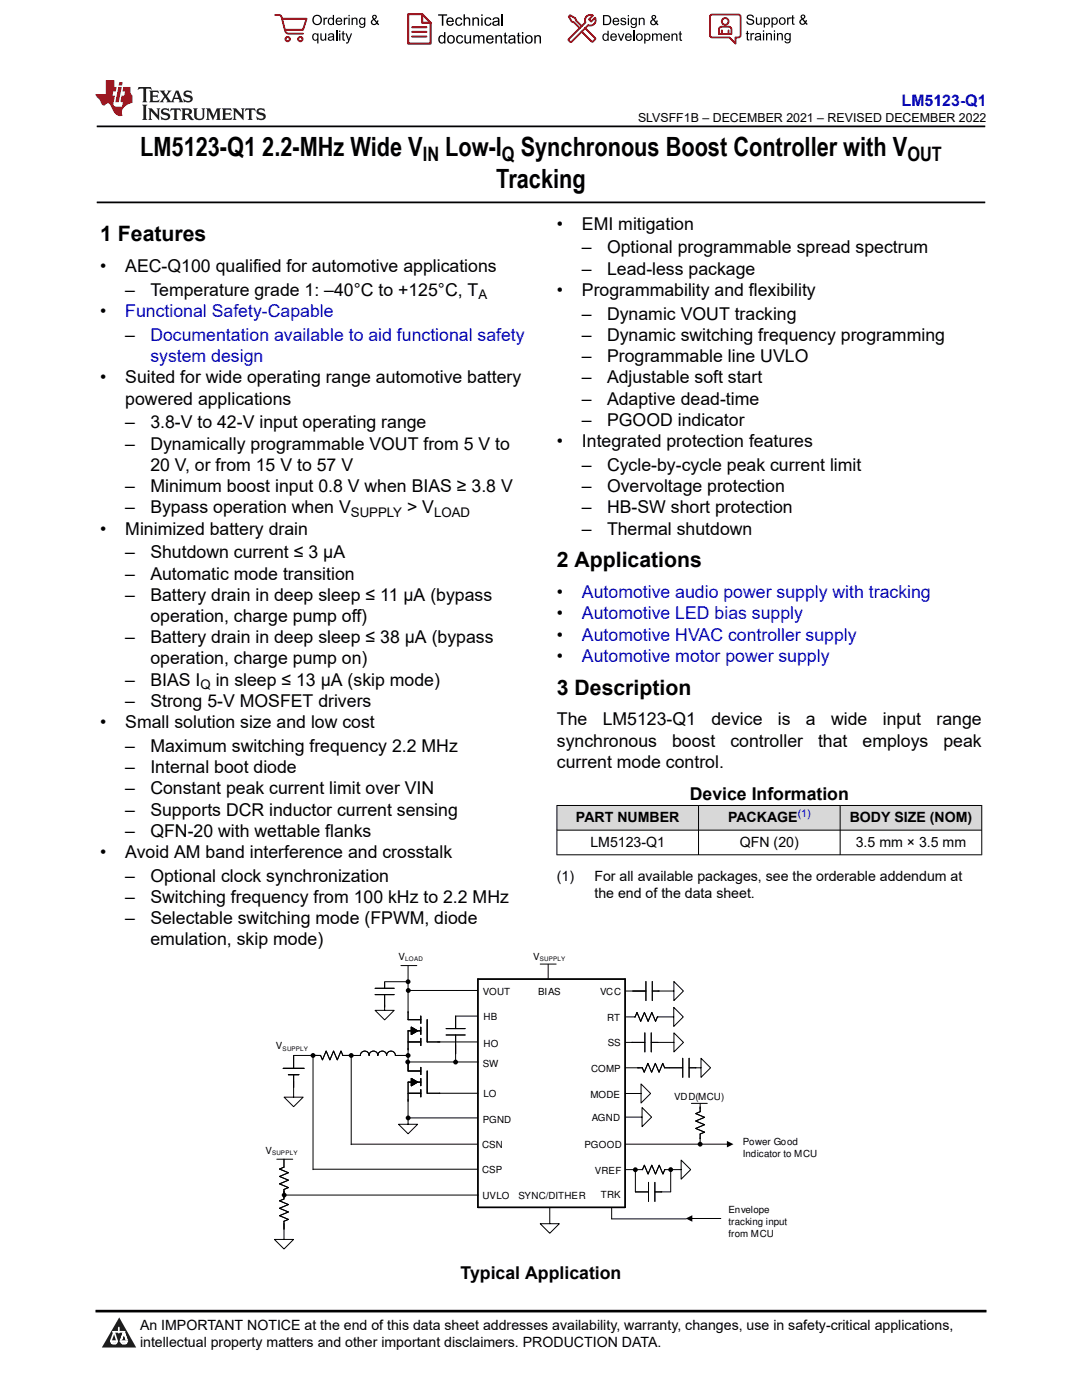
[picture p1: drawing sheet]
<svg xmlns="http://www.w3.org/2000/svg" width="216mm" height="279mm" viewBox="0 0 216 279" stroke-linecap="round" stroke-linejoin="round" font-family="sans-serif">
<path d="M19.3 25.2h177.3M19.3 40.4h177.3" fill="none" stroke="#000" stroke-width=".35"/>
<g fill="#d8d8d8">
<path d="M111.1 160.8h84.8v4.9h-84.8z" fill-rule="evenodd"/>
<path d="M111.2 160.8h28.1v4.8h-28.1z" fill-rule="evenodd"/>
<path d="M139.4 160.8h28.2v4.8h-28.2z" fill-rule="evenodd"/>
<path d="M167.7 160.8h28.1v4.8h-28.1z" fill-rule="evenodd"/>
</g>
<g fill="none" stroke="#000" stroke-width=".2">
<path d="M111.1 160.8h84.9M111.1 165.7h84.9M111.1 170.6h84.9M111.1 160.7v10M139.4 160.7v10M167.6 160.7v10M195.9 160.7v10M74.8 198.5h3.9M74.8 197.2h3.9M76.7 196v1.2M76.7 198.5v3.1M76.8 195.9h4.6"/>
<path d="M80 192.7h3.2M81.4 192.8v10.7h2.6M81.5 197.7h13.8M107.8 192.4h3.2M109.4 192.5v2.7M124.8 197.8h4.1M128.9 195.9v3.8M130.2 197.8h4.3M130.2 195.9v3.8M134.5 195.9l1.9 1.9-1.9 1.9zM56.5 213.2h4.2M56.7 219h3.8l-1.9 1.9z"/>
<path d="M57.5 214.5h2.1M58.6 215.8v3.2M58.6 214.5v2.5M62.5 210.6v22.8M70.1 210.6v17.8M74.8 201.6h3.9l-2 1.9zM81.4 211.9h14M81.4 207.9h2.6M81.4 210.6h-2.5a.87 .87 0 0 0-.9-.8 .87 .87 0 0 0-.9 .8 .87 .87 0 0 0-.8-.8 .87 .87 0 0 0-.9 .8 .87 .87 0 0 0-.9-.8 .87 .87 0 0 0-.8 .8 .87 .87 0 0 0-.9-.8 .87 .87 0 0 0-.9 .8h-3.5l-.4-.9-.7 1.8-.7-1.8-.8 1.8-.7-1.8-.8 1.8-.3-.9h-5.4v2.6M81.4 218.2h2.6M82.1 205l1.2 .7-1.2 .8zM82.1 215.2l1.2 .8-1.2 .7z"/>
<path d="M84 205.7h-2.6v8h2.6M84 202.8v1.4M84 205v1.4M84 207.2v1.5M84 216h-2.6v8.4M84 213v1.5M84 215.2v1.5M84 217.5v1.4M85.2 203.5v4.4h10.2M85.2 213.7v4.5h10.2M89 206.6h3.8M89 205.3h3.8"/>
<path d="M90.9 208.5v3.5M90.9 206.6v3.7M95.4 202.8h-4.5v2.5M124.7 218.2h3.2M124.9 208h3.8M125 202.9h1.7l.4-.8 .7 1.7 .8-1.7 .7 1.7 .8-1.7 .7 1.7 .4-.9h3.2M127.9 216.3l1.9 1.9-1.9 1.9zM128.7 206.1v3.8M129.9 206.1v3.8M129.9 208h4.6M134.4 201l1.9 1.9-1.9 1.9zM134.5 206.1l1.9 1.9-1.9 1.9z"/>
<path d="M136.2 213.1h-3.6l-.4-.9-.7 1.8-.7-1.8-.8 1.8-.7-1.8-.8 1.8-.3-.9h-3.3M136.2 211.2v3.8M137.5 213.1h2.4M137.5 211.2v3.8M139.9 211.2l1.9 1.9-1.9 1.9zM55.2 231.3h3.2M56.7 231.3v1.6l-.9 .4 1.8 .7-1.8 .8 1.8 .7-1.8 .8 1.8 .7-.9 .4v1.9l-.9 .4 1.8 .7-1.8 .7 1.8 .8-1.8 .7 1.8 .8-.9 .3v3.7M56.7 238.5h38.7M62.5 233.3h32.9M70.1 228.3h25.3M79.5 224.4h3.8l-1.9 1.9zM81.4 223.1h14"/>
<path d="M124.8 228.3h20.4M124.9 233.4h3.3l.4-.9 .7 1.8 .8-1.8 .7 1.8 .7-1.8 .8 1.8 .3-.9h3.3M124.9 222.9h3.2M126.8 233.4v4.5h2.6M128.1 221l1.9 1.9-1.9 2zM129.4 236v3.8M130.7 236v3.8M133.8 233.4v4.5h-3.1M135.9 231.5l1.9 1.9-1.9 1.9zM138 220.2h3.1M139.7 220.2v1.7l-.9 .3 1.8 .8-1.8 .7 1.8 .8-1.8 .7 1.8 .7-.9 .4v2M54.8 247.4h3.8l-1.9 1.9z"/>
<path d="M107.8 244.2h3.8l-1.9 1.9zM109.7 241v3.2M122 241v2.3h14.9M138 243.2h5.8"/>
</g>
<g fill="#000">
<path d="M82.1 205l1.2 .7-1.2 .8zM82.1 215.2l1.2 .8-1.2 .7zM145 227.7l1.3 .6-1.3 .7zM136.9 243.2l1.2-.7v1.3z"/>
<circle cx="81.4" cy="195.9" r=".49"/>
<circle cx="81.5" cy="197.7" r=".49"/>
<circle cx="62.5" cy="210.6" r=".49"/>
<circle cx="70.1" cy="210.6" r=".49"/>
<circle cx="81.4" cy="211.9" r=".49"/>
<circle cx="81.4" cy="210.6" r=".49"/>
<circle cx="90.9" cy="212" r=".49"/>
<circle cx="56.7" cy="238.5" r=".49"/>
<circle cx="81.4" cy="223.1" r=".49"/>
<circle cx="126.8" cy="233.4" r=".49"/>
<circle cx="133.8" cy="233.4" r=".49"/>
<circle cx="139.7" cy="228.3" r=".49"/>
</g>
<path d="M95.4 195.4h29.3v45.6h-29.3z" fill="none" stroke="#000" stroke-width=".28"/>
<path d="M0 0h215.9v23.8h-215.9z" fill-rule="evenodd" fill="#fff"/>
<path d="M27.7 17.4l-.2 .6 .5-.3h.6v.1v2.2l-.2 .4h1l-.2-.4v-2.2v-.1h.5l.5 .3-.1-.6zM29.8 18.1l.2 .4v1.5l-.2 .4h1.9l.1-.6a1.08 1.08 0 0 1-1.3 .2v-.7h.6l.4 .2v-.6l-.4 .2h-.6v-.6l.2-.1a1 1 0 0 1 1 .2l-.1-.5zM31.8 18.1l1 1.1-1 1.2h.9l-.2-.2 .4-.7 .5 .7-.2 .2h1.6l-.2-.2 .1-.4h1l.1 .4-.1 .2h.9l-.2-.3-.8-2h-.5l-1 2.2-.8-1.1 .9-1.1h-.8l.2 .2-.5 .7-.3-.7 .1-.2zM35.2 18.5l.4 1h-.8zM36.8 18.2a.65 .65 0 0 0-.2 .7 .65 .65 0 0 0 .6 .5l.7 .2 .1 .2a.79 .79 0 0 1-.7 .4 .79 .79 0 0 1-.7-.5l.1 .7 .2-.1a.93 .93 0 0 0 1.1 .1 .93 .93 0 0 0 .4-1 1.46 1.46 0 0 0-1.2-.6l-.1-.3a1.09 1.09 0 0 1 1.2 .2l-.2-.6-.1 .1-.6-.2zM28.4 20.9l.2 .4v2.3l-.2 .3h1l-.2-.3v-2.3l.2-.4zM29.6 21.6l.2 .4v1.6l-.2 .3h.8l-.3-.3v-1.4l1.7 1.8v-2l.2-.4h-.8l.2 .2 .1 1.1-1.2-1.3zM32.3 21.8a.65 .65 0 0 0-.2 .7 .65 .65 0 0 0 .7 .4l.6 .2 .1 .2a.79 .79 0 0 1-.7 .4 .79 .79 0 0 1-.7-.5l.1 .7 .2-.1a.93 .93 0 0 0 1.1 .1 .93 .93 0 0 0 .4-.9 1.46 1.46 0 0 0-1.2-.6l-.1-.4a1.09 1.09 0 0 1 1.2 .2l-.2-.6-.1 .1-.6-.1zM34.1 21.6l-.1 .7a.63 .63 0 0 1 .7-.4l.1 1.7-.3 .3h1l-.2-.3v-1.7a.66 .66 0 0 1 .8 .4l-.1-.7zM36.2 21.6l.2 .4v1.6l-.2 .3h.9l-.2-.2v-.7h.5l.1 .2a.79 .79 0 0 0 1.2 .6l-1-.9a.61 .61 0 0 0 .6-.6 .61 .61 0 0 0-.5-.6zM36.9 21.9h.2a.47 .47 0 0 1 .5 .1 .47 .47 0 0 1 .1 .5l-.2 .2h-.6zM38.5 21.6l.2 .2a2.27 2.27 0 0 0 .4 2 1.04 1.04 0 0 0 1.7-.7v-1.3l.2-.2h-.8l.2 .4v1.1a.6 .6 0 0 1-.6 .6 .6 .6 0 0 1-.6-.6v-1.1l.3-.4zM41.1 21.6l.2 .4v1.6l-.2 .3h.7l-.2-.3v-1.5l.9 1.9 .8-1.9v1.5l-.2 .3h1l-.3-.3v-1.6l.3-.4h-.8l-.7 1.5-.7-1.5zM44.3 21.6l.2 .4v1.6l-.2 .3h1.9l.1-.5a1.09 1.09 0 0 1-1.3 .1v-.6h.6l.4 .1v-.6l-.4 .2h-.6v-.6l.2-.1a1.01 1.01 0 0 1 1 .3l-.1-.6zM46.4 21.6l.3 .4v1.6l-.3 .3h.8l-.2-.3v-1.4l1.6 1.8v-2l.2-.4h-.7l.2 .2v1.1l-1.2-1.3zM49 21.6l-.1 .7a.63 .63 0 0 1 .8-.4v1.7l-.3 .3h1l-.2-.3v-1.7a.66 .66 0 0 1 .8 .4l-.1-.7zM51.4 21.8a.65 .65 0 0 0-.2 .7 .65 .65 0 0 0 .6 .4l.6 .2 .2 .2a.79 .79 0 0 1-.8 .4 .79 .79 0 0 1-.6-.5l.1 .7 .2-.1a.93 .93 0 0 0 1 .1 .93 .93 0 0 0 .5-.9 1.46 1.46 0 0 0-1.3-.6l-.1-.4a1.09 1.09 0 0 1 1.3 .2l-.2-.6-.2 .1-.5-.1z" fill="#231f20"/>
<path d="M21.1 16v2.8h-2.1l.1 .3 .9 1a.95 .95 0 0 0 .9 .9 .59 .59 0 0 1 .6-.4 .59 .59 0 0 1 .5 .4l.4 .8a1.59 1.59 0 0 0 2.1 1.3 1.61 1.61 0 0 1 1-2.2l1-.4-.1-1.5a1.59 1.59 0 0 1-.4-1.6h-1.4l-.2 .9h.5l-.1 .8h-.5l-.2 1v.2l.4 .1-.2 .9h-.6a.73 .73 0 0 1-1.1-.7l.3-1.5h-.5l.2-.8h.5l.2-.9h-.5v-1.4zM23.6 17.4l-.6 3h.7l.6-3zM23.8 16.4l-.1 .7h.7l.1-.7z" fill="#ed1c24"/>
<g fill="#000">
<path d="M62.3 4a1 1 0 0 1 2 0 1 1 0 0 1-2 0zM62.8 3.4a.78 .78 0 0 0-.1 1.1 .78 .78 0 0 0 1.1 .1 .78 .78 0 0 0 .1-1.1 .78 .78 0 0 0-1.1-.1z" fill-rule="evenodd"/>
<path d="M62.5 6.8l.4-.2 .4 .3v-.2h.2v2h-.2v-.7a.68 .68 0 0 1-.9-.1 .68 .68 0 0 1 0-.9zM62.6 7a.51 .51 0 0 0-.1 .6 .51 .51 0 0 0 .7 .2 .51 .51 0 0 0 .1-.7 .51 .51 0 0 0-.7-.1z" fill-rule="evenodd"/>
<path d="M64.5 3.5h.3v.3l.1-.3h.3l.1 .1-.1 .2a.32 .32 0 0 0-.3 0 .32 .32 0 0 0-.1 .4v.8h-.3z" fill-rule="evenodd"/>
<path d="M63.9 6.7h.3v.8a.36 .36 0 0 0 .3 .4 .36 .36 0 0 0 .4-.5v-.7h.2v1.4h-.2v-.2a.51 .51 0 0 1-.6 .2 .51 .51 0 0 1-.4-.5z" fill-rule="evenodd"/>
<path d="M65.6 3.7l.4-.2 .4 .2v-.7h.3v2h-.3v-.2a.7 .7 0 0 1-1-.1 .7 .7 0 0 1 .2-1zM65.8 3.8a.51 .51 0 0 0-.1 .7 .51 .51 0 0 0 .6 .2 .51 .51 0 0 0 .1-.7 .51 .51 0 0 0-.6-.2z" fill-rule="evenodd"/>
<path d="M65.6 6.8a.66 .66 0 0 1 .8-.1 .66 .66 0 0 1 .3 .8v.6h-.2l-.1-.2a.52 .52 0 0 1-.7 .2 .52 .52 0 0 1-.2-.6l.3-.2a.42 .42 0 0 0 .6-.3l-.3-.2-.3 .1-.1 .2h-.3zM65.7 7.6a.35 .35 0 0 0 .3 .4 .35 .35 0 0 0 .4-.4v-.2z" fill-rule="evenodd"/>
<path d="M67.7 6.1h.2v.3h-.2zM67.7 6.7h.2v1.4h-.2z" fill-rule="evenodd"/>
<path d="M67.1 3.7a.68 .68 0 0 1 .9-.1 .68 .68 0 0 1 .3 .7h-1.1a.42 .42 0 0 0 .3 .5 .42 .42 0 0 0 .5-.3h.3a.73 .73 0 0 1-1.1 .4 .73 .73 0 0 1-.1-1.2zM67.4 3.8l-.2 .3h.8l-.2-.4z" fill-rule="evenodd"/>
<path d="M68.6 3.5h.2v.3l.2-.3h.3l.1 .1-.1 .2a.32 .32 0 0 0-.4 0 .32 .32 0 0 0-.1 .4v.8h-.2z" fill-rule="evenodd"/>
<path d="M68.3 6.3l.3-.1v.5h.2v.1h-.2v.9l.3 .4a.36 .36 0 0 1-.4 0 .36 .36 0 0 1-.2-.4v-.9h-.1v-.1h.1z" fill-rule="evenodd"/>
<path d="M68.9 6.7h.3l.4 1.1 .4-1.1h.3l-.6 1.4a.51 .51 0 0 1-.6 .6l-.1-.3h.3l.2-.3z" fill-rule="evenodd"/>
<path d="M69.5 3h.3v.3h-.3zM69.5 3.5h.3v1.5h-.3z" fill-rule="evenodd"/>
<path d="M70.2 3.5h.2v.2a.52 .52 0 0 1 .6-.2 .52 .52 0 0 1 .3 .6v.9h-.2v-.9a.34 .34 0 0 0-.3-.4 .34 .34 0 0 0-.4 .3v1h-.2z" fill-rule="evenodd"/>
<path d="M71.8 3.7l.4-.2 .5 .2v-.2h.2v1.3a.64 .64 0 0 1-.5 .8 .64 .64 0 0 1-.7-.5h.2a.41 .41 0 0 0 .5 .2 .41 .41 0 0 0 .2-.5 .69 .69 0 0 1-.9-.1 .69 .69 0 0 1 .1-1zM72 3.8a.5 .5 0 0 0-.1 .7 .5 .5 0 0 0 .7 .1 .5 .5 0 0 0 .1-.6 .5 .5 0 0 0-.7-.2z" fill-rule="evenodd"/>
<path d="M74.4 3.1a.47 .47 0 0 1 .7 .1 .47 .47 0 0 1-.3 .7l.4 .4 .1-.3 .2 .1-.1 .4 .3 .3-.2 .2-.3-.3a.63 .63 0 0 1-1 .1 .63 .63 0 0 1 .3-1l-.3-.4zM74.5 3.4a.27 .27 0 0 0 .5 0 .27 .27 0 0 0-.5 0zM74.4 4.1a.4 .4 0 0 0 0 .6 .4 .4 0 0 0 .6-.1l-.4-.6z" fill-rule="evenodd"/>
<path d="M87.4 2.9h1.8v.2h-.7v2h-.3v-2h-.8z" fill-rule="evenodd"/>
<path d="M87.6 7.2l.5-.2 .5 .2v-.8h.3v2.3h-.3v-.2a.76 .76 0 0 1-1-.1 .76 .76 0 0 1-.1-1zM87.9 7.4a.58 .58 0 0 0-.2 .7 .58 .58 0 0 0 .8 .2 .58 .58 0 0 0 .1-.7 .58 .58 0 0 0-.7-.2z" fill-rule="evenodd"/>
<path d="M89.5 7.2a.81 .81 0 0 1 1.1 .1 .81 .81 0 0 1-.2 1.2 .81 .81 0 0 1-1.1-.2l-.1-.7zM89.6 7.4a.57 .57 0 0 0 0 .8 .57 .57 0 0 0 .8 0 .57 .57 0 0 0 0-.7 .57 .57 0 0 0-.8-.1z" fill-rule="evenodd"/>
<path d="M89.3 3.7a.77 .77 0 0 1 .9-.2 .77 .77 0 0 1 .4 .9h-1.3a.48 .48 0 0 0 .4 .5 .48 .48 0 0 0 .6-.3h.3a.83 .83 0 0 1-1.3 .4 .83 .83 0 0 1 0-1.3zM89.5 3.8l-.2 .4h1l-.3-.5z" fill-rule="evenodd"/>
<path d="M91 3.7a.7 .7 0 0 1 1.2 .3h-.2a.45 .45 0 0 0-.6-.3 .45 .45 0 0 0-.3 .6 .45 .45 0 0 0 .3 .6 .45 .45 0 0 0 .6-.4l.3 .1a.76 .76 0 0 1-1.1 .5 .76 .76 0 0 1-.3-1.1z" fill-rule="evenodd"/>
<path d="M91.2 7.2a.7 .7 0 0 1 1.2 .3l-.3 .1a.45 .45 0 0 0-.5-.4 .45 .45 0 0 0-.3 .7 .45 .45 0 0 0 .3 .6 .45 .45 0 0 0 .6-.4h.2a.76 .76 0 0 1-1 .5 .76 .76 0 0 1-.4-1.1z" fill-rule="evenodd"/>
<path d="M92.5 2.9h.3v.8a.59 .59 0 0 1 .7-.2 .59 .59 0 0 1 .3 .6v1h-.2v-1a.4 .4 0 0 0-.5-.4 .4 .4 0 0 0-.3 .5v.9h-.3z" fill-rule="evenodd"/>
<path d="M92.7 7h.2v.9a.41 .41 0 0 0 .5 .6 .41 .41 0 0 0 .3-.6v-.9h.3v1.7h-.3v-.3a.58 .58 0 0 1-.7 .3 .58 .58 0 0 1-.3-.7z" fill-rule="evenodd"/>
<path d="M94.3 3.5h.2v.2a.59 .59 0 0 1 .7-.2 .59 .59 0 0 1 .4 .6v1h-.3v-1a.41 .41 0 0 0-.4-.4 .41 .41 0 0 0-.4 .5v.9h-.2z" fill-rule="evenodd"/>
<path d="M94.4 7h.3v.3a.56 .56 0 0 1 1 0 .54 .54 0 0 1 .6-.3 .54 .54 0 0 1 .4 .5v1.2h-.3v-1.1a.34 .34 0 0 0-.3-.4 .34 .34 0 0 0-.4 .3v1.2h-.3v-1.1a.38 .38 0 0 0-.5-.3 .38 .38 0 0 0-.2 .5v.9h-.3z" fill-rule="evenodd"/>
<path d="M96 2.9h.3v.3h-.3zM96 3.5h.3v1.6h-.3z" fill-rule="evenodd"/>
<path d="M96.8 3.7a.7 .7 0 0 1 1.3 .3h-.3a.45 .45 0 0 0-.6-.3 .45 .45 0 0 0-.3 .6 .45 .45 0 0 0 .3 .6 .45 .45 0 0 0 .6-.4l.3 .1a.76 .76 0 0 1-1.1 .5 .76 .76 0 0 1-.3-1.1z" fill-rule="evenodd"/>
<path d="M97.2 7.2a.77 .77 0 0 1 .9-.1 .77 .77 0 0 1 .4 .8h-1.2a.48 .48 0 0 0 .3 .6 .48 .48 0 0 0 .6-.4l.3 .1a.83 .83 0 0 1-1.3 .3 .83 .83 0 0 1 0-1.3zM97.4 7.4l-.1 .3h.9l-.2-.4z" fill-rule="evenodd"/>
<path d="M98.8 7h.3v.3a.59 .59 0 0 1 .7-.3 .59 .59 0 0 1 .4 .7v1h-.3v-1a.41 .41 0 0 0-.5-.5 .41 .41 0 0 0-.3 .6v.9h-.3z" fill-rule="evenodd"/>
<path d="M98.4 3.7a.74 .74 0 0 1 1-.2 .74 .74 0 0 1 .3 .9v.7h-.3v-.2a.59 .59 0 0 1-.8 .3 .59 .59 0 0 1-.3-.8l1.1-.3a.42 .42 0 0 0-.4-.4 .42 .42 0 0 0-.5 .3h-.2zM98.6 4.5a.36 .36 0 0 0 .2 .5 .36 .36 0 0 0 .5-.2l.1-.5z" fill-rule="evenodd"/>
<path d="M100.7 6.6l.2-.1v.5h.3v.2h-.3v1l.1 .2h.2l.1 .3a.41 .41 0 0 1-.5-.1 .41 .41 0 0 1-.1-.4v-1h-.2v-.2h.2z" fill-rule="evenodd"/>
<path d="M101.6 7.2a.74 .74 0 0 1 .9-.2 .74 .74 0 0 1 .3 1l.1 .7h-.3v-.2a.59 .59 0 0 1-.8 .2 .59 .59 0 0 1-.3-.8l1-.3a.42 .42 0 0 0-.3-.4 .42 .42 0 0 0-.5 .3h-.3zM101.8 8.1a.36 .36 0 0 0 .1 .5 .36 .36 0 0 0 .5-.3l.2-.4z" fill-rule="evenodd"/>
<path d="M103.3 6.6l.3-.1v.5h.3v.2h-.3v1l.1 .2h.2v.3a.41 .41 0 0 1-.5-.1 .41 .41 0 0 1-.1-.4v-1h-.2v-.2h.2z" fill-rule="evenodd"/>
<path d="M104.1 6.4h.3v.3h-.3zM104.1 7h.3v1.7h-.3z" fill-rule="evenodd"/>
<path d="M105 7.2a.81 .81 0 0 1 1.1 .1 .81 .81 0 0 1-.1 1.2 .81 .81 0 0 1-1.2-.2v-.7zM105.2 7.4a.57 .57 0 0 0-.1 .8 .57 .57 0 0 0 .8 0 .57 .57 0 0 0 0-.7 .57 .57 0 0 0-.7-.1z" fill-rule="evenodd"/>
<path d="M106.6 7h.3v.3a.59 .59 0 0 1 .7-.3 .59 .59 0 0 1 .4 .7v1h-.3v-1a.41 .41 0 0 0-.5-.5 .41 .41 0 0 0-.3 .6v.9h-.3z" fill-rule="evenodd"/>
<path d="M120.3 3h.7a1 1 0 0 1 1 1 1 1 0 0 1-1 1h-.7zM120.6 3.2v1.6h.4a.77 .77 0 0 0 .7-.8 .77 .77 0 0 0-.7-.8z" fill-rule="evenodd"/>
<path d="M120.4 6.9l.4-.2 .4 .2v-.8h.3v2h-.3v-.1a.7 .7 0 0 1-.9-.2 .7 .7 0 0 1 .1-.9zM120.6 7a.51 .51 0 0 0-.1 .7 .51 .51 0 0 0 .6 .1 .51 .51 0 0 0 .1-.6 .51 .51 0 0 0-.6-.2z" fill-rule="evenodd"/>
<path d="M122 6.9a.68 .68 0 0 1 .8-.2 .68 .68 0 0 1 .3 .8h-1.1a.42 .42 0 0 0 .3 .5 .42 .42 0 0 0 .5-.3h.3a.73 .73 0 0 1-1.1 .3 .73 .73 0 0 1 0-1.1zM122.2 7l-.2 .3h.8l-.2-.4z" fill-rule="evenodd"/>
<path d="M122.4 3.7a.68 .68 0 0 1 .8-.1 .68 .68 0 0 1 .4 .8h-1.1a.42 .42 0 0 0 .3 .4 .42 .42 0 0 0 .5-.3l.3 .1a.73 .73 0 0 1-1.2 .3 .73 .73 0 0 1 0-1.2zM122.6 3.8l-.1 .3h.8l-.2-.3z" fill-rule="evenodd"/>
<path d="M123.9 3.7l.1-.1a.62 .62 0 0 1 .9 .3l-.2 .1a.29 .29 0 0 0-.3-.3 .29 .29 0 0 0-.3 .3l.1 .1a.58 .58 0 0 1 .6 .1 .58 .58 0 0 1 .1 .6 .67 .67 0 0 1-1.1-.2l.2-.1a.33 .33 0 0 0 .4 .4 .33 .33 0 0 0 .3-.4 .71 .71 0 0 1-.9-.6z" fill-rule="evenodd"/>
<path d="M123.3 6.7h.2l.4 1.2 .4-1.2h.3l-.6 1.4h-.2z" fill-rule="evenodd"/>
<path d="M125.3 3h.2v.3h-.2zM125.3 3.6h.2v1.4h-.2z" fill-rule="evenodd"/>
<path d="M124.9 6.9a.68 .68 0 0 1 .8-.2 .68 .68 0 0 1 .4 .8h-1.1a.42 .42 0 0 0 .3 .5 .42 .42 0 0 0 .5-.3h.3a.73 .73 0 0 1-1.2 .3 .73 .73 0 0 1 0-1.1zM125.1 7l-.1 .3h.8l-.2-.4z" fill-rule="evenodd"/>
<path d="M126 3.7l.4-.2 .4 .2v-.1h.3v1.2a.64 .64 0 0 1-.5 .8 .64 .64 0 0 1-.8-.5l.3 .1a.41 .41 0 0 0 .5 .2 .41 .41 0 0 0 .2-.6 .69 .69 0 0 1-.9-.1 .69 .69 0 0 1 .1-1zM126.2 3.9a.5 .5 0 0 0-.1 .6 .5 .5 0 0 0 .6 .2 .5 .5 0 0 0 .2-.7 .5 .5 0 0 0-.7-.1z" fill-rule="evenodd"/>
<path d="M126.9 7.4a.73 .73 0 0 1 1.4 0 .73 .73 0 0 1-1.4 0zM127.3 7a.5 .5 0 0 0-.1 .7 .5 .5 0 0 0 .7 0 .5 .5 0 0 0 0-.6 .5 .5 0 0 0-.6-.1z" fill-rule="evenodd"/>
<path d="M127.5 3.6h.2v.2a.52 .52 0 0 1 .6-.3 .52 .52 0 0 1 .3 .6v.9h-.2v-.9a.34 .34 0 0 0-.3-.4 .34 .34 0 0 0-.4 .3v1h-.2z" fill-rule="evenodd"/>
<path d="M128.5 6.7h.3v.2a.67 .67 0 0 1 .9 0 .67 .67 0 0 1 0 .9 .55 .55 0 0 1-.9 .2v.7h-.3zM128.9 7a.5 .5 0 0 0-.1 .7 .5 .5 0 0 0 .6 .1 .5 .5 0 0 0 .2-.6 .5 .5 0 0 0-.7-.2z" fill-rule="evenodd"/>
<path d="M130.1 6.7h.2v.2a.49 .49 0 0 1 .9 0l.4-.2a.42 .42 0 0 1 .5 .4v1h-.3v-.9a.3 .3 0 0 0-.2-.3 .3 .3 0 0 0-.4 .2v1h-.2v-.9a.33 .33 0 0 0-.5-.3 .33 .33 0 0 0-.2 .5v.7h-.2z" fill-rule="evenodd"/>
<path d="M130.1 3.1a.47 .47 0 0 1 .8 .1 .47 .47 0 0 1-.3 .7l.3 .4 .1-.2h.3l-.2 .5 .3 .3-.2 .2-.3-.3a.63 .63 0 0 1-1 .1 .63 .63 0 0 1 .3-1l-.2-.5zM130.2 3.5a.27 .27 0 0 0 .5 0 .27 .27 0 0 0-.5 0zM130.2 4.1a.4 .4 0 0 0 0 .7 .4 .4 0 0 0 .6-.2l-.5-.6z" fill-rule="evenodd"/>
<path d="M132.5 6.9a.68 .68 0 0 1 .9-.2 .68 .68 0 0 1 .3 .8h-1.1a.42 .42 0 0 0 .3 .5 .42 .42 0 0 0 .5-.3h.3a.73 .73 0 0 1-1.1 .3 .73 .73 0 0 1-.1-1.1zM132.7 7l-.1 .3h.8l-.2-.4z" fill-rule="evenodd"/>
<path d="M134 6.7h.2v.2a.52 .52 0 0 1 .6-.2 .52 .52 0 0 1 .4 .6v.8h-.3v-.8a.34 .34 0 0 0-.2-.4 .34 .34 0 0 0-.4 .2l-.1 1h-.2z" fill-rule="evenodd"/>
<path d="M135.6 6.3l.2-.1v.5h.3v.2h-.3v.8l.3 .4a.36 .36 0 0 1-.4 0 .36 .36 0 0 1-.1-.4v-.8h-.2v-.2h.2z" fill-rule="evenodd"/>
<path d="M149.2 3a.8 .8 0 0 1 1.2 .5h-.2a.44 .44 0 0 0-.5-.4 .44 .44 0 0 0-.4 .5l.2 .1a.9 .9 0 0 1 1 .8 .84 .84 0 0 1-.9 .5 .84 .84 0 0 1-.7-.7h.3a.52 .52 0 0 0 .5 .5 .52 .52 0 0 0 .5-.6l-.2-.1a.85 .85 0 0 1-1-.8z" fill-rule="evenodd"/>
<path d="M149 6.3l.3-.2v.5h.2v.2h-.2v.9l.2 .4a.36 .36 0 0 1-.4-.1 .36 .36 0 0 1-.1-.4v-.8h-.2v-.2h.2z" fill-rule="evenodd"/>
<path d="M149.7 6.6h.3v.2l.1-.2h.3l.1 .1-.1 .2a.32 .32 0 0 0-.3 0 .32 .32 0 0 0-.1 .4v.8h-.3z" fill-rule="evenodd"/>
<path d="M150.7 6.8a.66 .66 0 0 1 .9-.2 .66 .66 0 0 1 .3 .9v.6h-.2l-.1-.2a.52 .52 0 0 1-.7 .2 .52 .52 0 0 1-.2-.7l.2-.1a.42 .42 0 0 0 .7-.3l-.3-.2h-.3l-.1 .3-.3-.1zM150.9 7.5a.35 .35 0 0 0 .3 .5 .35 .35 0 0 0 .4-.4v-.3z" fill-rule="evenodd"/>
<path d="M150.8 3.5h.3v.8a.36 .36 0 0 0 .3 .5 .36 .36 0 0 0 .4-.5v-.8h.2v1.4h-.2v-.2a.51 .51 0 0 1-.6 .3 .51 .51 0 0 1-.4-.6z" fill-rule="evenodd"/>
<path d="M152.2 6.1h.3v.2h-.3zM152.2 6.6h.3v1.5h-.3z" fill-rule="evenodd"/>
<path d="M152.4 3.5h.2v.2a.67 .67 0 0 1 .9 0 .67 .67 0 0 1 .1 .9 .55 .55 0 0 1-1 .2v.7h-.2zM152.7 3.8a.5 .5 0 0 0-.1 .7 .5 .5 0 0 0 .7 .1 .5 .5 0 0 0 .1-.6 .5 .5 0 0 0-.7-.2z" fill-rule="evenodd"/>
<path d="M152.9 6.6h.2v.2a.52 .52 0 0 1 .6-.2 .52 .52 0 0 1 .3 .6v.9h-.2v-.9a.34 .34 0 0 0-.3-.4 .34 .34 0 0 0-.4 .2v1.1h-.2z" fill-rule="evenodd"/>
<path d="M153.9 3.5h.3v.2a.67 .67 0 0 1 .9 0 .67 .67 0 0 1 0 .9 .55 .55 0 0 1-.9 .2v.7h-.3zM154.3 3.8a.5 .5 0 0 0-.1 .7 .5 .5 0 0 0 .6 .1 .5 .5 0 0 0 .2-.6 .5 .5 0 0 0-.7-.2z" fill-rule="evenodd"/>
<path d="M154.4 6.1h.3v.2h-.3zM154.4 6.6h.3v1.5h-.3z" fill-rule="evenodd"/>
<path d="M155 6.6h.3v.2a.52 .52 0 0 1 .6-.2 .52 .52 0 0 1 .3 .6v.9h-.2v-.9a.34 .34 0 0 0-.3-.4 .34 .34 0 0 0-.4 .2v1.1h-.3z" fill-rule="evenodd"/>
<path d="M155.4 4.2a.75 .75 0 0 1 1.5 0 .75 .75 0 0 1-1.5 0zM155.8 3.8a.5 .5 0 0 0-.1 .7 .5 .5 0 0 0 .8 0 .5 .5 0 0 0 0-.7 .5 .5 0 0 0-.7 0z" fill-rule="evenodd"/>
<path d="M156.7 6.8l.4-.2 .5 .2v-.2h.2v1.3a.64 .64 0 0 1-.5 .7 .64 .64 0 0 1-.8-.4h.3a.41 .41 0 0 0 .5 .2 .41 .41 0 0 0 .2-.5 .69 .69 0 0 1-.9-.1 .69 .69 0 0 1 .1-1zM156.9 6.9a.5 .5 0 0 0-.1 .7 .5 .5 0 0 0 .6 .1 .5 .5 0 0 0 .2-.7 .5 .5 0 0 0-.7-.1z" fill-rule="evenodd"/>
<path d="M157.1 3.5h.2v.2l.1-.2h.3h.2l-.1 .3a.32 .32 0 0 0-.4 0 .32 .32 0 0 0-.1 .4v.7h-.2z" fill-rule="evenodd"/>
<path d="M158 3.1l.3-.1v.5h.2v.2h-.2v.8l.3 .4a.36 .36 0 0 1-.4 0 .36 .36 0 0 1-.2-.4v-.8h-.1v-.2h.1z" fill-rule="evenodd"/>
<path d="M159.9 3a.47 .47 0 0 1 .7 .1 .47 .47 0 0 1-.3 .7l.4 .5 .1-.3h.2l-.1 .5 .3 .3-.2 .2-.3-.3a.63 .63 0 0 1-1 .1 .63 .63 0 0 1 .3-1l-.3-.5zM160 3.4a.27 .27 0 0 0 .5 0 .27 .27 0 0 0-.5 0zM159.9 4.1a.4 .4 0 0 0 0 .6 .4 .4 0 0 0 .6-.2l-.4-.6z" fill-rule="evenodd"/>
</g>
<path d="M67.2 6.1v2M126.5 6.1v2" fill="none" stroke="#000" stroke-width=".25"/>
<g fill="none" stroke="#de0000" stroke-width=".37">
<path d="M54.9 3h.9a1.19 1.19 0 0 1 .6 1.2l.6 2.1a.85 .85 0 0 0 1 .4h2.5M56.3 3.7h4.9l-.7 2.2h-3.6M116.1 5.2l-1.2-1.1-.1-.5-1-.6-.3 .3 .6 1 .5 .2 1.1 1.1M116.8 5.6l1.9 2v.3l-.4 .4h-.3l-1.9-2zM116.8 5.6l.6-.6a1.07 1.07 0 0 0 1.2-.2 1.07 1.07 0 0 0 .1-1.3l-.7 .8-.5-.4 .8-.8a1.07 1.07 0 0 0-1.2 .2 1.07 1.07 0 0 0-.3 1.2l-3.3 3.3v.3l.3 .3h.2l2.1-2.1M141.7 3.1l.4-.2h5.3l.3 .2 .1 3.9-.2 .4-.8 .1v1.2l-1.3-1.2h-3.4l-.4-.2zM143.5 5.6l.5-.3 1.7 .1 .2 .5v.9h-2.4zM144 6.1v.7M145.4 6.1v.7"/>
<circle cx="57.4" cy="7.8" r=".44"/>
<circle cx="59.9" cy="7.8" r=".44"/>
<circle cx="144.7" cy="4.3" r=".67"/>
</g>
<path d="M100.2 2.9v2.2" fill="none" stroke="#000" stroke-width=".28"/>
<path d="M81.4 2.8h2.8v1.7h1.7v4.2h-4.5zM82.3 6.4h2.8M82.3 5.4h2.8M82.3 7.3h2.8M84.2 2.8l1.7 1.7" fill="none" stroke="#de0000" stroke-width=".42"/>
<path d="M0 261.4h215.9v18h-215.9z" fill-rule="evenodd" fill="#fff"/>
<path d="M23.8 262.9l3.4 6h-6.9z" fill="#231f20"/>
<path d="M22.1 267.7h1.3l-.4 .5h-.3a.55 .55 0 0 1-.6-.5z" fill-rule="evenodd" fill="#fff"/>
<path d="M22.1 267.7h1.3l-.4 .5h-.3a.55 .55 0 0 1-.6-.5z" fill="none" stroke="#231f20" stroke-width=".34"/>
<path d="M22.1 267.7h1.3l-.4 .5h-.5zM22.6 265.8h.1M22.6 265.8h2.3zM23.7 265.9h.1M23.7 264.9v1zM24 267.7h.1" fill="none" stroke="#fff" stroke-width=".34"/>
<path d="M24.7 265.8l-.7 1.9z" fill="#fff"/>
<path d="M24.7 265.8l-.7 1.9z" fill="none" stroke="#fff" stroke-width=".34"/>
<path d="M24.7 265.8l.7 1.9z" fill="#fff"/>
<path d="M24.7 265.8l.7 1.9zM25.3 267.7h.1" fill="none" stroke="#fff" stroke-width=".34"/>
<path d="M22.8 265.8l-.7 1.9z" fill="#fff"/>
<path d="M22.8 265.8l-.7 1.9z" fill="none" stroke="#fff" stroke-width=".34"/>
<path d="M22.8 265.8l.6 1.9z" fill="#fff"/>
<path d="M22.8 265.8l.6 1.9z" fill="none" stroke="#fff" stroke-width=".34"/>
<path d="M24.1 267.7h1.3a.65 .65 0 0 1-.6 .5 .65 .65 0 0 1-.7-.5z" fill-rule="evenodd" fill="#fff"/>
<path d="M24.1 267.7h1.3a.65 .65 0 0 1-.6 .5 .65 .65 0 0 1-.7-.5z" fill="none" stroke="#231f20" stroke-width=".34"/>
<path d="M24 267.7h.1M24.1 267.7h1.3l-.4 .5h-.5z" fill="none" stroke="#fff" stroke-width=".34"/>
<path d="M19 261.7h177.8" fill="none" stroke="#000" stroke-width=".53"/>
<g font-size="5.3">
<text x="28" y="31.2">LM5123-Q1 2.2-MHz Wide V</text>
<text x="88.8" y="31.2">Low-I</text>
<text x="103.9" y="31.2">Synchronous Boost Controller with V</text>
<text x="99" y="37.5">Tracking</text>
</g>
<g font-size="4.2">
<text x="20" y="48.1">1 Features</text>
<text x="111.1" y="113.2">2 Applications</text>
<text x="111.1" y="138.6">3 Description</text>
</g>
<g font-size="4">
<text x="84.4" y="32.2">IN</text>
<text x="100.2" y="32.2">Q</text>
<text x="181" y="32.2">OUT</text>
</g>
<g font-size="3.5">
<text x="111.1" y="45.8">•</text>
<text x="116.1" y="45.8">EMI mitigation</text>
<text x="116.1" y="50.6">–</text>
<text x="121.1" y="50.6">Optional programmable spread spectrum</text>
<text x="20" y="54.3">•</text>
<text x="25" y="54.3">AEC-Q100 qualified for automotive applications</text>
<text x="25" y="59">–</text>
<text x="30" y="59">Temperature grade 1: –40°C to +125°C, T</text>
<text x="111.1" y="59">•</text>
<text x="116.1" y="54.8">–</text>
<text x="116.1" y="59">Programmability and flexibility</text>
<text x="121.1" y="54.8">Lead-less package</text>
<text x="20" y="63.3">•</text>
<text x="116.1" y="63.8">–</text>
<text x="121.1" y="63.8">Dynamic VOUT tracking</text>
<text x="25" y="68">–</text>
<text x="116.1" y="68">–</text>
<text x="121.1" y="68">Dynamic switching frequency programming</text>
<text x="20" y="76.5">•</text>
<text x="25" y="76.5">Suited for wide operating range automotive battery</text>
<text x="116.1" y="72.3">–</text>
<text x="116.1" y="76.5">–</text>
<text x="121.1" y="72.3">Programmable line UVLO</text>
<text x="121.1" y="76.5">Adjustable soft start</text>
<text x="25" y="80.7">powered applications</text>
<text x="116.1" y="80.7">–</text>
<text x="121.1" y="80.7">Adaptive dead-time</text>
<text x="25" y="85.5">–</text>
<text x="25" y="89.7">–</text>
<text x="30" y="85.5">3.8-V to 42-V input operating range</text>
<text x="30" y="89.7">Dynamically programmable VOUT from 5 V to</text>
<text x="111.1" y="89.2">•</text>
<text x="116.1" y="85">–</text>
<text x="116.1" y="89.2">Integrated protection features</text>
<text x="121.1" y="85">PGOOD indicator</text>
<text x="30" y="94">20 V, or from 15 V to 57 V</text>
<text x="116.1" y="94">–</text>
<text x="121.1" y="94">Cycle-by-cycle peak current limit</text>
<text x="25" y="98.2">–</text>
<text x="30" y="98.2">Minimum boost input 0.8 V when BIAS ≥ 3.8 V</text>
<text x="116.1" y="98.2">–</text>
<text x="121.1" y="98.2">Overvoltage protection</text>
<text x="20" y="106.7">•</text>
<text x="25" y="106.7">Minimized battery drain</text>
<text x="25" y="102.4">–</text>
<text x="30" y="102.4">Bypass operation when V</text>
<text x="81.2" y="102.4">&gt; V</text>
<text x="116.1" y="102.4">–</text>
<text x="116.1" y="106.7">–</text>
<text x="121.1" y="102.4">HB-SW short protection</text>
<text x="121.1" y="106.7">Thermal shutdown</text>
<text x="25" y="111.4">–</text>
<text x="30" y="111.4">Shutdown current ≤ 3 μA</text>
<text x="25" y="115.7">–</text>
<text x="25" y="119.9">–</text>
<text x="30" y="115.7">Automatic mode transition</text>
<text x="30" y="119.9">Battery drain in deep sleep ≤ 11 μA (bypass</text>
<text x="111.1" y="119.4">•</text>
<text x="30" y="124.1">operation, charge pump off)</text>
<text x="111.1" y="123.6">•</text>
<text x="25" y="128.4">–</text>
<text x="30" y="128.4">Battery drain in deep sleep ≤ 38 μA (bypass</text>
<text x="111.1" y="127.8">•</text>
<text x="25" y="136.8">–</text>
<text x="30" y="132.6">operation, charge pump on)</text>
<text x="30" y="136.8">BIAS I</text>
<text x="43" y="136.8">in sleep ≤ 13 μA (skip mode)</text>
<text x="111.1" y="132.1">•</text>
<text x="25" y="141.1">–</text>
<text x="30" y="141.1">Strong 5-V MOSFET drivers</text>
<text x="20" y="145.3">•</text>
<text x="25" y="145.3">Small solution size and low cost</text>
<text x="111.1" y="149">synchronous</text>
<text x="111.1" y="144.8">The</text>
<text x="120.3" y="144.8">LM5123-Q1</text>
<text x="134.1" y="149">boost</text>
<text x="142" y="144.8">device</text>
<text x="145.7" y="149">controller</text>
<text x="155.2" y="144.8">is</text>
<text x="160.8" y="144.8">a</text>
<text x="163.2" y="149">that</text>
<text x="165.8" y="144.8">wide</text>
<text x="172.1" y="149">employs</text>
<text x="176.2" y="144.8">input</text>
<text x="186.9" y="144.8">range</text>
<text x="188.2" y="149">peak</text>
<text x="25" y="150.1">–</text>
<text x="25" y="154.3">–</text>
<text x="30" y="150.1">Maximum switching frequency 2.2 MHz</text>
<text x="30" y="154.3">Internal boot diode</text>
<text x="111.1" y="153.2">current mode control.</text>
<text x="25" y="158.5">–</text>
<text x="30" y="158.5">Constant peak current limit over VIN</text>
<text x="137.6" y="159.6">Device Information</text>
<text x="25" y="162.8">–</text>
<text x="25" y="167">–</text>
<text x="30" y="162.8">Supports DCR inductor current sensing</text>
<text x="30" y="167">QFN-20 with wettable flanks</text>
<text x="20" y="171.2">•</text>
<text x="25" y="171.2">Avoid AM band interference and crosstalk</text>
<text x="25" y="176">–</text>
<text x="30" y="176">Optional clock synchronization</text>
<text x="25" y="180.2">–</text>
<text x="25" y="184.5">–</text>
<text x="30" y="180.2">Switching frequency from 100 kHz to 2.2 MHz</text>
<text x="30" y="184.5">Selectable switching mode (FPWM, diode</text>
<text x="30" y="188.7">emulation, skip mode)</text>
<text x="91.9" y="255.3">Typical Application</text>
</g>
<g font-size="3.5" fill="#00f">
<text x="25" y="63.3">Functional Safety-Capable</text>
<text x="30" y="68">Documentation available to aid functional safety</text>
<text x="30" y="72.3">system design</text>
<text x="116.1" y="119.4">Automotive audio power supply with tracking</text>
<text x="116.1" y="123.6">Automotive LED bias supply</text>
<text x="116.1" y="127.8">Automotive HVAC controller supply</text>
<text x="116.1" y="132.1">Automotive motor power supply</text>
</g>
<text font-size="3.2" fill="#00f" x="179.9" y="21.1">LM5123-Q1</text>
<g font-size="2.8">
<text x="114.9" y="164">PART NUMBER</text>
<text x="145.3" y="164">PACKAGE</text>
<text x="169.5" y="164">BODY SIZE (NOM)</text>
<text x="117.8" y="168.9">LM5123-Q1</text>
<text x="147.6" y="168.9">QFN (20)</text>
<text x="170.8" y="168.9">3.5 mm × 3.5 mm</text>
<text x="111.1" y="175.7">(1)</text>
<text x="118.6" y="175.7">For all available packages, see the orderable addendum at</text>
<text x="118.6" y="179.1">the end of the data sheet.</text>
<text x="27.9" y="265.5">An IMPORTANT NOTICE at the end of this data sheet addresses availability, warranty, changes, use in safety-critical applications,</text>
<text x="27.9" y="268.9">intellectual property matters and other important disclaimers. PRODUCTION DATA.</text>
</g>
<g font-size="2.6">
<text x="95.5" y="59.8">A</text>
<text x="70" y="103.1">SUPPLY</text>
<text x="86.6" y="103.1">LOAD</text>
<text x="40" y="137.5">Q</text>
</g>
<text font-size="2.5" x="127.3" y="24.3">SLVSFF1B – DECEMBER 2021 – REVISED DECEMBER 2022</text>
<text font-size="2.1" fill="#00f" x="159.2" y="163.1">(1)</text>
<g font-size="2">
<text x="79.5" y="191.6">V</text>
<text x="96.4" y="198.6">VOUT</text>
<text x="96.5" y="203.5">HB</text>
<text x="55.1" y="209.4">V</text>
<text x="96.5" y="208.9">HO</text>
<text x="121.3" y="208.8">SS</text>
<text x="96.3" y="213">SW</text>
<text x="96.5" y="218.9">LO</text>
<text x="117.8" y="219.1">MODE</text>
<text x="134.5" y="219.6">VDD(MCU)</text>
<text x="118.1" y="223.8">AGND</text>
<text x="96.2" y="229.1">CSN</text>
<text x="116.6" y="229.2">PGOOD</text>
<text x="148.2" y="228.5">Power Good</text>
<text x="148.2" y="230.9">Indicator to MCU</text>
<text x="96.3" y="239.2">UVLO</text>
<text x="103.4" y="239.4">SYNC/DITHER</text>
<text x="119.9" y="239.1">TRK</text>
<text x="145.4" y="242.1">Envelope</text>
<text x="145.4" y="244.4">tracking input</text>
</g>
<g font-size="1.9">
<text x="106.4" y="191.6">V</text>
<text x="107.4" y="198.5">BIAS</text>
<text x="119.7" y="198.5">VCC</text>
<text x="121.1" y="203.7">RT</text>
<text x="118" y="214">COMP</text>
<text x="96.4" y="224">PGND</text>
<text x="53" y="230.3">V</text>
<text x="96.2" y="234.1">CSP</text>
<text x="118.7" y="234.2">VREF</text>
<text x="145.4" y="246.8">from MCU</text>
</g>
<g font-size="1.2">
<text x="80.9" y="191.9">LOAD</text>
<text x="107.7" y="191.8">SUPPLY</text>
<text x="56.4" y="209.7">SUPPLY</text>
<text x="54.3" y="230.6">SUPPLY</text>
</g>
</svg>
